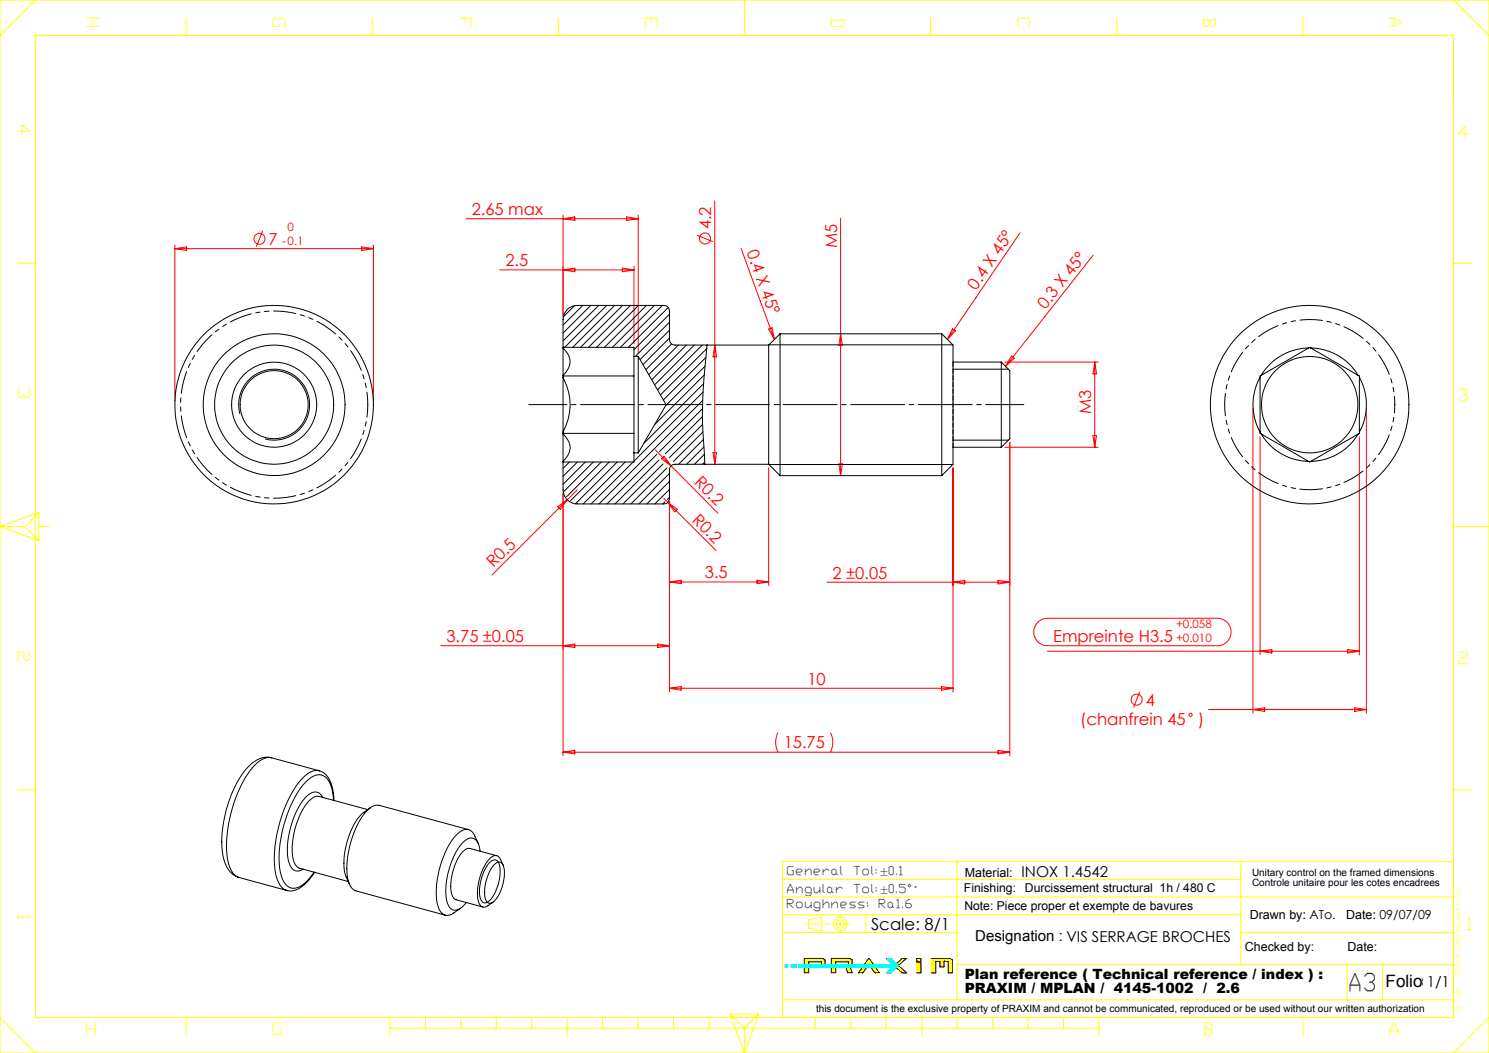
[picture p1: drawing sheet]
<svg xmlns="http://www.w3.org/2000/svg" width="420mm" height="297mm" viewBox="0 0 420 297" stroke-linecap="round" stroke-linejoin="round" font-family="sans-serif">
<g fill="none" stroke="#f00" stroke-width=".28">
<path d="M201.6 56.7v74.2M49.3 69.1v44M49.3 70.1h56M49.3 70.1l3.3-.5v1.1zM74.1 65.2l-1.8 4.4M102 69.6l3.3 .5-3.3 .6zM105.3 69.1v44M131.4 61.7h48.6M140.9 76.1h37.9M158.8 60.7v28.4M158.8 61.7l3.3-.5v1zM158.8 76.1l3.3-.5v1.1z"/>
<path d="M175.5 75.6l3.3 .5-3.3 .6zM176.7 61.2l3.3 .5-3.3 .5zM178.8 75.1v21.9M180 60.7v38.9M196.6 66.4l4.5 1.8M209.1 70.1l9.3 25.6M237.1 61.6v72.6M287.7 65.6l-20.5 30.1M308.3 72l-24.7 31.3M201.6 97.3l.5 3.3h-1zM216.8 92.8l1-.3 .6 3.2zM237.1 94.2l.5 3.2h-1z"/>
<path d="M268.7 92.7l.8 .6-2.3 2.4zM283.4 102.1h26.4M285.3 100.4l.8 .7-2.5 2.2zM308.8 102.1v24M308.8 102.1l.5 3.3h-1zM353.4 115.1v86.1M385.4 115.1v86.1M158.8 139.1v74M162.8 138.1l-24 24.1M184.8 126.9l4.5 4.5M187.3 128.7l2 2.7-2.7-2zM189.3 131.4l13.2 13.3"/>
<path d="M201.1 127.6h1l-.5 3.3zM216.8 131.9v33.2M236.6 130.8h1l-.5 3.4zM268.8 131.9v63.3M283.4 126.1h26.4M284.8 124.7v88.4M308.3 122.8h1l-.5 3.3zM355.4 123.2v61.5M383.4 123.2v61.5M157.3 142.9l2.7-1.9-2 2.6zM187.2 140.5l14.8 14.8M188.3 141.7l2.8 1.9-.8 .8z"/>
<path d="M188.8 141.5v53.7M188.8 164.1l3.3-.4v.9zM188.8 164.1h28M213.5 163.7l3.3 .4-3.3 .5zM233.3 164.2h51.5M268.8 164.2l3.3-.5v1zM281.5 163.7l3.3 .5-3.3 .5zM292.7 175.6l1.1-.8 1.7-.4h47.9a3.9 3.9 0 0 1 3.8 3.9 3.9 3.9 0 0 1-3.8 3.8h-47.9a3.9 3.9 0 0 1-3.6-2.3 3.9 3.9 0 0 1 .8-4.2zM124.3 182.1h64.5M158.8 182.1l3.3-.5v1.1zM185.5 181.6l3.3 .5-3.3 .6zM188.8 194.1h80"/>
<path d="M188.8 194.1l3.3-.5v1.1zM265.5 193.6l3.3 .5-3.3 .6zM295.5 183.7h87.9M321.5 195.1l-1.8 4.5M355.4 183.7l3.3-.5v1zM380.1 183.2l3.3 .5-3.3 .5zM382.1 199.6l3.3 .5-3.3 .6zM158.8 212.2l3.3-.6v1.1zM158.8 212.2h126M219.5 206.6a6.1 6.1 0 0 0 0 5.6M234.2 206.6a6.1 6.1 0 0 1 0 5.6M281.5 211.6l3.3 .6-3.3 .5z"/>
<path d="M340.9 200.1h44.5M353.4 200.1l3.3-.5v1.1z"/>
<circle cx="73.2" cy="67.4" r="1.55"/>
<circle cx="198.9" cy="67.3" r="1.55"/>
<circle cx="320.6" cy="197.3" r="1.55"/>
<circle cx="335.9" cy="201.6" r=".45"/>
</g>
<g fill="none" stroke="#ff0" stroke-width=".28">
<path d="M0 0h420v297h-420zM10 0l-10 10M10 10h400v277h-400zM52.5 5v5M105 5v5M157.5 5v5M210 0v10M262.5 5v5M315 5v5M367.5 5v5M410 0l10 10M5 74.3h5"/>
<path d="M410 74.3h5M0 148.5l11 4M0 148.5h7M7 148.5l4 4M11 144.5v8M11 144.5l-4 4M11 144.5l-11 4M11 148.5h3M410 148.5h10M5 222.8h5M410 222.8h5M220.8 248h129.2"/>
<path d="M220.8 253h189.2M220.8 258h129.2M228.1 259.5l3.7-.7v3.7l-3.7-.7zM244.3 258v5M270 243v39M350 243v29M410 243h-189.2v44M220.8 263h49.2M226.9 270.3v.1M227 270.3l-.1 .2M227.2 270.3l-.3 .3M227.2 270.3l-.3 .4"/>
<path d="M227.2 272.8l-.3 .4M227.3 270.3l-.4 .5M227.4 270.3l-.5 .6M227.4 272.8l-.5 .6M227.5 270.3l-.6 .7M227.6 270.3l-.7 .8M227.6 272.8l-.7 .8M227.7 270.3l-.8 .9M227.9 270.3l-1 1M227.9 270.3l-1 1.1M228 270.3l-1.1 1.2M228.1 271.4l-1.2 1.3"/>
<path d="M228.1 271.5l-1.2 1.3M228.1 271.6l-1.2 1.3M228.1 271.7l-1.2 1.3M228.1 271.8l-1.2 1.3M228.1 271.9l-.1 .2M228.1 272l-1.2 1.3M228.1 272.2l-1.2 1.3M228.1 272.4l-1.2 1.2M228.1 272.5l-1.2 1.3M228.1 272.6l-1.2 1.3M228.1 272.7l-1.2 1.3M228.1 272.8l-1.2 1.3"/>
<path d="M228.1 272.9l-1.2 1.3M228.1 273l-1.2 1.3M228.1 273.1l-1.2 1.3M228.1 273.2l-1.1 1.2M228.1 273.3l-1 1.1M228.1 273.4l-.9 1M228.1 273.5l-.8 .9M228.1 273.7l-.6 .7M228.1 273.8l-.6 .6M228.1 273.8l-.5 .6M228.1 273.9l-.4 .5M228.1 274l-.3 .4"/>
<path d="M228.1 274.1l-.2 .3M228.1 274.2l-.1 .2M228.1 274.3v.1M228.1 270.3l-1.2 1.3M228.2 270.3l-1.3 1.4M228.4 270.3l-1.5 1.5M228.4 270.3l-1.5 1.6M228.5 270.3l-1.6 1.7M228.6 270.3l-1.7 1.8M228.7 272.1h-.1M228.7 270.3l-1.8 1.9M228.7 272.1l-.1 .1"/>
<path d="M228.8 270.3l-1.9 1.9M228.9 272.1l-.3 .2M228.9 270.3l-2 2.1M229 272.1l-.4 .3M229 270.3l-2.1 2.1M229.1 272.1l-.5 .4M229.1 270.3l-2.2 2.3M229.2 272.1l-.6 .5M229.3 270.3l-1 1M229.3 272.1l-.7 .6M229.3 270.3l-.9 1M229.4 272.1l-.8 .7"/>
<path d="M229.4 270.3l-.9 1M229.5 272.1l-.7 .7M229.6 270.3l-1 1M229.6 272.1l-.8 .7M229.6 270.3l-.9 1M229.8 270.3l-1 1M229.8 272.1l-.8 .7M229.8 270.3l-.9 1M229.9 270.3l-.9 1M230 272.1l-.8 .7M230 270.3l-.9 1M230.1 270.3l-.9 1"/>
<path d="M230.2 272.1l-.8 .7M230.2 272.1l-.7 .7M230.3 270.3l-1 1M230.3 270.3l-.9 1M230.4 272.1l-.8 .7M230.4 270.3l-.9 1M230.4 272.1l-.7 .7M230.5 270.3l-.9 1M230.6 272.1l-.8 .7M230.6 270.3l-.9 1M230.6 272.1l-.7 .7M230.7 270.3l-.9 1"/>
<path d="M230.8 272.1l-.8 .7M230.8 270.3l-1 1M230.9 272.1l-.8 .7M230.9 270.3l-.9 1M231 272.1l-.7 .7M231 270.3l-1 1M231.1 272.1l-.8 .7M231.1 270.3l-.9 1M231.2 270.3l-.9 1M231.2 272.1l-.7 .7M231.3 272.1l-.8 .7M231.3 270.3l-1 1"/>
<path d="M231.4 270.3l-.9 1M231.5 272.1l-.8 .7M231.5 270.3l-1 1M231.6 270.3l-.9 1M231.7 270.3l-.9 1M231.7 271.6l.9-.9-.9 .9M231.8 270.3l-1 1M231.9 270.3l-.9 1M232 270.3l-1 1M232.1 270.3l-1 1M232.2 270.4l-1 .9M232.2 270.4l-.9 .9"/>
<path d="M232.3 270.4l-.8 .9M232.3 270.5l-.8 .8M232.4 270.5l-.8 .8M232.4 270.5l-.7 .9M232.5 270.6l-.8 .8M232.7 270.7l-1 1M232.7 270.8l-1 1M232.7 270.9l-1 1M232.7 271l-1.8 1.8M232.7 271.1l-.9 1M232.7 271.2l-1.6 1.6M232.7 271.2l-1.5 1.6"/>
<path d="M232.7 271.4l-1.4 1.4M232.7 271.5l-1.3 1.3M232.7 271.6l-1.2 1.2M232.7 271.7l-1.1 1.1M232.7 271.8l-1 1M232.7 271.9l-.9 .9M232.7 272l-.7 .8M232.7 272.1l-.7 .7M234.5 270.3h.1M234.5 274l1.2-1.2-1.2 1.4M234.6 270.3l-.1 .2M234.7 272.8l-.2 .2"/>
<path d="M234.7 270.3l-.2 .2M234.8 270.3l-.3 .3M234.9 272.8l-.4 .4M234.9 270.3l-.4 .5M235 270.3l-.5 .5M235.1 272.8l-.6 .6M235.1 270.3l-.6 .7M235.2 270.3l-.7 .7M235.3 272.8l-.8 .8M235.3 270.3l-.8 .9M235.4 270.3l-.9 .9M235.5 270.3l-1 1"/>
<path d="M235.5 272.8l-1 1M235.6 270.3l-1.1 1.2M235.7 270.3l-1.2 1.2M235.7 271.4l-1.2 1.2M235.7 271.4l-1.2 1.3M235.7 271.5l-.5 .6M235.7 271.6l-1.2 1.2M235.7 271.6l-1.2 1.3M235.7 271.7l-.3 .4M235.7 271.8l-1.2 1.2M235.7 271.8l-1.2 1.3M235.7 271.9l-.1 .2"/>
<path d="M235.7 272l-1.2 1.3M235.7 272.1l-1.2 1.2M235.7 272.2l-1.2 1.3M235.7 272.3l-1.2 1.2M235.7 272.4l-1.2 1.3M235.7 272.5l-1.2 1.3M235.7 272.6l-1.2 1.4M235.7 273l-1.2 1.2M235.7 273l-1.2 1.3M235.7 273.1l-1.2 1.3M235.7 273.3l-1 1.1M235.7 273.4l-.9 1"/>
<path d="M235.7 273.5l-.8 .9M235.7 273.6l-.7 .8M235.7 273.7l-.6 .7M235.7 273.8l-.5 .6M235.7 273.9l-.4 .5M235.7 274l-.3 .4M235.7 274.1l-.2 .3M235.7 274.2l-.1 .2M235.7 274.2v.2M235.7 274.3v.1M235.8 270.3l-1.3 1.4M235.9 270.3l-1.4 1.4"/>
<path d="M236 270.3l-1.5 1.5M236.1 270.3l-1.6 1.7M236.2 270.3l-1.7 1.7M236.3 270.3l-1.7 1.8M236.3 270.3l-1.8 1.9M236.4 270.3l-1.9 2M236.4 272.1l-.1 .1M236.5 270.3l-1.7 1.8M236.5 272.1l-.2 .2M236.6 270.3l-2.1 2.2M236.6 272.1l-.3 .3M236.7 270.3l-1.7 1.8"/>
<path d="M236.7 270.3l-.9 1M236.7 272.1l-.4 .5M236.8 272.1l-.5 .5M236.9 270.3l-1 1M237 270.3l-1 1M237 272.1l-.7 .7M237.1 270.3l-1 1M237.2 270.3l-.9 1M237.2 272.1l-.8 .7M237.2 272.1l-.7 .7M237.4 270.3l-1 1M237.4 272.1l-.8 .7"/>
<path d="M237.5 270.3l-1 1M237.5 272.1l-.8 .7M237.5 270.3l-.9 1M237.6 272.1l-.7 .7M237.7 270.3l-1 1M237.7 272.1l-.8 .7M237.7 270.3l-.9 1M237.9 270.3l-1 1M237.9 272.1l-.8 .7M237.9 270.3l-.9 1M238 270.3l-.9 1M238.1 272.1l-.8 .7"/>
<path d="M238.2 270.3l-1 1M238.2 270.3l-.9 1M238.2 272.1l-.7 .7M238.3 272.1l-.7 .7M238.4 270.3l-1 1M238.4 270.3l-.9 1M238.4 272.1l-.7 .7M238.5 270.3l-.9 1M238.5 272.1l-.7 .7M238.7 270.3l-1 1M238.7 272.1l-.8 .7M238.7 272.8l-.1 .1"/>
<path d="M238.7 270.3l-.9 1M238.7 272.1l-.7 .7M238.8 270.3l-.9 1M238.9 272.1l-.8 .7M238.9 272.8l-.2 .2M238.9 273.8l.9-.9-.9 1M238.9 270.3l-1 1M238.9 272.1l-.7 .7M239 270.3l-.9 1M239 271.3l.9-.9-.8 .9M239.1 272.1l-.8 .7M239.1 270.3l-.9 1"/>
<path d="M239.1 272.1l-.7 .7M239.2 274.4l.9-.9-.8 .9M239.2 270.3l-.9 1M239.3 270.3l-.9 1M239.3 271.3l.8-.8-.8 .9M239.3 271.5l.9-.9-.9 .9M239.3 271.7l1-1-1 1.1M239.4 270.3l-1 1M239.5 274.4l.6-.7-.6 .7M239.5 270.3l-.9 1M239.6 270.3l-.9 1M239.7 270.3l-.9 1"/>
<path d="M239.7 274.4l.5-.5-.4 .5M239.8 270.4l-.9 .9M239.8 272.8l-.9 .9M239.9 273l-.9 .9M239.9 273.1l-.9 .9M239.9 273.2l-.9 .9M240 273.2l-1 .9M240 273.3l-.9 .9M240 270.5l-.8 .8M240 273.4l-.9 .9M240 270.5l-.7 .8M240 273.4l-.9 1"/>
<path d="M240 274.4l.3-.3-.2 .3M240.1 273.6l-.8 .8M240.1 273.6l-.7 .8M240.2 273.8l-.6 .6M240.2 273.9l-.5 .5M240.2 270.6l-.9 1M240.2 274l-.3 .4M240.2 274.1l-.2 .3M240.3 274.2l-.1 .2M240.3 274.3l-.1 .1M240.3 274.4h.1M240.3 270.9l-1 1"/>
<path d="M240.3 270.9l-1.8 1.9 1.8-1.7M240.3 271.1l-.9 1M240.3 271.2l-1.7 1.7 1.7-1.6M240.3 271.4l-.7 .7M240.3 271.4l-1.6 1.7M240.3 271.5l-1.6 1.7 .4-.4M240.3 271.6l-.4 .5M240.3 271.6l-1.6 1.7M240.3 271.7l-1.6 1.6M240.3 271.8l-.2 .3M240.3 271.8l-1.5 1.6 .5-.6M240.3 271.9l-1.5 1.6"/>
<path d="M240.3 272.1l-1.5 1.5M240.3 272.1l-1.4 1.6M240.3 272.3l-.3 .3M240.3 272.3l-.1 .1M243.2 272.9l2.2-2.2-2.3 2.3M243.3 272.8l-.2 .3M243.5 274.2l-.2 .2 .2-.1M243.7 273.9l-.4 .5 .4-.4M243.7 273.9l-.5 .5M243.8 273.8l-.6 .6M243.8 273.7l-.6 .7M243.9 273.6l-.7 .8"/>
<path d="M244 272.8l-1.6 1.6 3.3-3.3-3.2 3.3M244 273.6l-.8 .8M244.1 273.4l-1 1M244.2 273.2l-1.1 1.2 1.1-1.2M244.4 272.8l-1.5 1.6M244.4 272.9l-1.4 1.5 1.3-1.2M244.5 272.7l-1.6 1.7 1.6-1.5M244.6 270.9l.5-.5-.6 .6M244.7 272.5l-1.8 1.9M244.9 272.3l-2.1 2.1M245 270.4h.1M245 270.4h-.1"/>
<path d="M245 270.4l-.1 .1M245 270.4l-.2 .2M245.1 270.4l-.3 .3M245.1 270.4l-.4 .4M245.1 272l-2.4 2.4 2.3-2.3M245.1 272.1l.8-.8-.7 .9M245.2 270.4l-.9 .9 .9-.9-.7 .7M245.2 270.4l-.8 .8M245.2 270.4l-.9 1M245.3 270.4l-1.2 1.2M245.3 270.4l-1.1 1M245.3 270.4l-1.1 1.2"/>
<path d="M245.3 272.2l.7-.7-.7 .8M245.3 270.5l-1.3 1.2M245.3 270.5l-1.5 1.5M245.3 270.5l-1.3 1.3M245.3 270.5l-1.6 1.7M245.3 270.5l-1.5 1.6M245.3 270.5l-1.7 1.8M245.3 270.6l-1.6 1.7M245.4 270.6l-1.8 1.8M245.4 270.6l-2.1 2.2M245.4 270.6l-2.1 2.1M245.4 270.6l-2 2"/>
<path d="M245.4 270.6l-2.3 2.4M245.5 270.7l-2.7 2.7M245.5 270.8l-2.6 2.5M245.5 270.8l-2.6 2.6M245.5 270.8l-2.9 2.9M245.5 270.8l-3 3.1M245.5 270.8l-3.1 3.2M245.6 270.9l-3.5 3.5M245.6 271l-3.4 3.4M245.6 271l-3.2 3.4M245.7 272.8h.1M245.7 272.9l.8-.7-.7 .8"/>
<path d="M245.8 271.2l-3.2 3.2M245.8 271.2l-3.2 3.2 1.6-1.6M245.8 271.2l-.7 .8M245.8 273l.8-.7-.7 .9M245.9 271.3l-.8 .7M245.9 271.3l-.8 .8M246 271.4l-.8 .8M246 272.1l.2-.3-.7 .8M246.1 271.6l-.8 .6 .7-.7-.8 .7M246.1 271.6l-.5 .5M246.1 271.6l-.7 .8 .7-.7M246.1 271.6l-.7 .7"/>
<path d="M246.1 271.7l-.7 .7M246.2 271.7l-.8 .8M246.2 271.7l-.8 .7M246.2 271.7l-.7 .8M246.2 271.8l-.7 .7M246.2 273.5l.7-.7-.7 .8M246.2 273.6l.8-.7-.7 .8M246.3 272l-.8 .6 .7-.8-.7 .7M246.3 272l-.8 .6M246.3 272l-.7 .7M246.3 273.7l.8-.6-.7 .8M246.3 272l-.6 .8"/>
<path d="M246.4 272.1l-.7 .7M246.5 272.1l-.8 .8M246.5 272.2l-.7 .7 .1-.1M246.6 272.3l-.7 .7M246.7 272.4l-.8 .8M246.7 272.4l-.7 .8M246.7 272.5l-.7 .8M246.7 272.5l-.6 .9 .7-.7M246.7 274.2l.7-.7-.7 .8M246.8 272.7l-.7 .7M246.8 272.7l-.6 .8M246.9 272.8l-.7 .7"/>
<path d="M247.1 273l-.8 .8M247.2 273.1l-.8 .8M247.2 273.2l-.8 .7M247.2 273.2l-.7 .7M247.2 274.4l.4-.5-.3 .5M247.2 273.2l-.7 .8M247.2 273.2l-.7 .8 .8-.7M247.3 273.3l-.7 .8 .7-.7M247.3 273.4l-.7 .7M247.3 273.4l-.6 .8M247.5 273.6l-.7 .8 .6-.9-.7 .7M247.5 273.6l-.7 .8"/>
<path d="M247.5 273.7l-.6 .7 .6-.7M247.6 273.8l-.7 .6 .7-.6-.5 .6M247.8 274l-.4 .4M247.8 274.4l.1-.2-.1 .2M247.9 274.1l-.4 .3M247.9 274.1l-.3 .3M247.9 274.2l-.2 .2M247.9 274.2l-.1 .2M248 274.4h.1M248 274.4h-.1M253 271.7l-.2 .1M253.2 273.2l.5-.6-.5 .6"/>
<path d="M253.2 273.3l.6-.6-.5 .6M253.4 272.3l-.6 .6M253.5 272.4l-.6 .6M253.5 271.2l-.6 .6M253.6 272.5l-.6 .6M253.6 272.5l-.6 .6 .6-.5M253.7 272.6l-.6 .6M253.9 272.7l-.6 .7M254 272.8l-.6 .6M254 272.8l-.6 .7M254.1 272.9l-.6 .6M254.1 270.6l-1.2 1.3"/>
<path d="M254.1 273l-.5 .6M254.2 273l-.6 .6M254.2 273.1l-.6 .6 .7-.6M254.3 273.2l-.5 .5M254.4 273.2l-.6 .6M254.4 273.2l-.5 .6M254.5 270.4l-1.6 1.5M254.5 273.3l-.6 .6M254.5 270.4l-1.5 1.6M254.5 273.3l-.5 .6M254.6 273.4l-.6 .6M254.7 270.4l-1.7 1.6"/>
<path d="M254.7 273.4l-.6 .7M254.7 270.4l-1.6 1.6 1.7-1.6M254.7 273.5l-.6 .6M254.8 273.5l-.6 .7M254.8 273.6l-.6 .6M254.9 270.4l-1.7 1.7 1.8-1.7M254.9 273.6l-.6 .7M255 273.7l-.6 .6M255 273.8l-.6 .5M255 270.4l-1.7 1.8M255 273.8l-.5 .6M255.1 273.8l-.5 .6"/>
<path d="M255.2 270.4l-1.9 1.8M255.2 273.9l-.6 .5M255.2 270.4l-1.8 1.9M255.2 273.9l-.4 .5M255.3 274l-.5 .4M255.3 270.4l-1.9 1.9M255.3 274l-.4 .4M255.4 270.4l-1.6 1.6M255.4 274.1l-.3 .3M255.4 270.4l-1 1.1M255.5 274.2l-.2 .2M255.5 270.4l-.5 .6"/>
<path d="M255.6 270.4l-.1 .1M255.6 274.3l-.1 .1M255.6 274.3v.1M255.7 274.4h-.1M255.7 274.4h.1M258.6 271.5v.1M258.7 270.4l-.1 .1M258.8 271.5l-.2 .2M258.8 270.4l-.2 .2M258.8 271.5l-.2 .3M258.9 270.4l-.3 .2M258.9 271.5l-.3 .3"/>
<path d="M259 270.4l-.4 .4M259 271.5l-.4 .5M259.1 270.4l-.5 .5M259.1 271.5l-.5 .6M259.2 270.4l-.6 .6M259.3 271.5l-.7 .7M259.3 270.4l-.7 .7M259.3 271.5l-.7 .8M259.4 270.4l-.8 .7M259.4 271.5l-.8 .8M259.5 270.4l-.8 .7M259.5 271.5l-.9 1"/>
<path d="M259.6 270.4l-.8 .7M259.6 271.5l-1 1.1M259.7 270.4l-.8 .7M259.8 270.4l-.8 .7M259.8 270.5l-.7 .6M259.8 270.6l-.6 .5M259.8 270.7l-.5 .4M259.8 270.8l-.4 .3M259.8 270.9l-.3 .2M259.8 271l-.2 .1M259.8 271.1h-.1M259.8 271.5l-1.2 1.2"/>
<path d="M259.8 271.6l-1.2 1.2M259.8 271.7l-1.2 1.2M259.8 271.8l-1.2 1.2M259.8 271.9l-1.2 1.1M259.8 272l-1.2 1.2M259.8 272.1l-1.2 1.2M259.8 272.2l-1.2 1.2M259.8 272.3l-1.2 1.2M259.8 272.4l-1.2 1.1M259.8 272.4l-1.2 1.3M259.8 272.6l-1.2 1.2M259.8 272.7l-1.2 1.2"/>
<path d="M259.8 272.8l-1.2 1.2M259.8 272.9l-1.2 1.1M259.8 272.9l-1.2 1.3M259.8 273.1l-1.2 1.1M259.8 273.2l-1.2 1.1M259.8 273.2l-1.2 1.2M259.8 273.3l-1.1 1.1M259.8 273.4l-1 1M259.8 273.6l-.8 .8M259.8 273.7l-.7 .7M259.8 273.8l-.6 .6M259.8 273.9l-.5 .5"/>
<path d="M259.8 274l-.4 .4M259.8 274.1l-.3 .3M259.8 274.2l-.2 .2M259.8 274.3l-.1 .1M259.8 274.4h.1M262.8 270.4l-.1 .1M262.9 270.4l-.2 .2M263 270.4l-.3 .2M263.1 270.4l-.4 .4M263.2 270.4l-.5 .5M263.3 270.4l-.6 .6M263.4 270.4l-.7 .7"/>
<path d="M263.5 270.4l-.8 .7M263.6 270.4l-.9 .9M263.7 270.4l-1 1M263.8 270.4l-1.1 1.1M263.9 270.4l-1.2 1.2M263.9 271.2l-1.2 1.3M263.9 271.3l-1.2 1.3M263.9 271.4l-1.2 1.3M263.9 271.5l-1.2 1.3M263.9 271.6l-1.2 1.3M263.9 271.7l-1.2 1.3M263.9 271.8l-1.2 1.2"/>
<path d="M263.9 271.9l-1.2 1.3M263.9 272l-1.2 1.3M263.9 272.1l-1.2 1.2M263.9 272.2l-1.2 1.3M263.9 272.3l-1.2 1.2M263.9 272.4l-1.2 1.3M263.9 272.5l-1.2 1.3M263.9 272.6l-1.2 1.2M263.9 272.7l-1.2 1.3M263.9 272.8l-1.2 1.2M263.9 272.9l-1.2 1.3M263.9 273l-1.2 1.2"/>
<path d="M263.9 273.1l-1.2 1.2M263.9 273.2l-1.2 1.2M263.9 273.3l-1 1.1M263.9 273.4l-1 1M263.9 273.4l-.9 1M263.9 273.6l-.8 .8M263.9 273.6l-.7 .8M263.9 273.8l-.6 .6M263.9 273.9l-.5 .5M263.9 273.9l-.4 .5M263.9 274.1l-.3 .3M263.9 274.1l-.2 .3"/>
<path d="M263.9 274.3l-.1 .1M263.9 274.4h.1M264.1 270.4l-1.4 1.4M264.2 270.4l-1.5 1.4M264.3 270.4l-1.6 1.6M264.4 270.4l-1.7 1.7M264.5 270.4l-1.8 1.8M264.6 270.4l-1.9 1.9M264.7 270.4l-2 1.9M264.8 270.4l-2.1 2M264.9 270.4l-.8 .8M264.9 270.4l-.7 .8"/>
<path d="M265.1 270.4l-.9 .8M265.1 270.4l-.7 .8M265.3 270.4l-.9 .8M265.4 270.4l-.8 .8M265.4 270.4l-.7 .8M265.6 270.4l-.9 .8M265.6 270.4l-.7 .8M265.7 270.4l-.8 .8M265.9 270.4l-.9 .8M266 270.4l-.9 .9M266.1 270.4l-1 1M266.2 270.4l-1.1 1.1"/>
<path d="M266.3 272.7h.1M266.3 270.4l-1.2 1.2M266.3 271.1l-1.2 1.2M266.3 271.2l-1.2 1.2M266.3 271.3l-1.2 1.2M266.3 271.4l-1.2 1.2M266.3 271.5l-1.2 1.2 1.2-1.1M266.3 271.6l-1.1 1.1M266.3 271.7l-1 1M266.3 271.8l-.9 .9M266.3 271.9l-.8 .8M266.3 272.1l-.7 .6"/>
<path d="M266.3 272.1l-.6 .6M266.3 272.2l-.5 .5M266.3 272.3l-.4 .4M266.3 272.4l-.3 .3M266.3 272.6l-.2 .1M266.3 272.6l-.1 .1M266.5 270.4l-1.4 1.4M266.6 270.4l-1.5 1.4M266.6 270.4l-1.5 1.5M266.8 270.4l-1.7 1.7M266.9 270.4l-1.8 1.8M267 270.4l-1.9 1.9"/>
<path d="M267.1 270.4l-.8 .7M267.2 270.4l-.8 .7M267.3 270.4l-.8 .7M267.4 270.4l-.8 .7M267.5 270.4l-.8 .7M267.5 271.5l.9-1-.9 1M267.5 271.8l1.1-1.1-1.1 1.2M267.5 270.4l-.7 .7M267.7 270.4l-.8 .7M267.8 270.4l-.8 .7M267.9 270.4l-.8 .7M268 270.4l-.8 .7"/>
<path d="M268 270.4l-.7 .7M268.1 270.4l-.7 .7M268.2 270.4l-.7 .8M268.3 270.5l-.8 .7M268.3 270.5l-.8 .9M268.5 270.6l-1 1.1M268.5 270.7l-1 1M268.6 270.8l-1.1 1.2M268.6 270.9l-1.1 1.2M268.6 271l-1.1 1.2M268.6 271.1l-1.1 1.2M268.6 271.2l-1.1 1.2"/>
<path d="M268.6 271.3l-1.1 1.2M268.6 271.4l-1.1 1.2M268.6 271.5l-1.1 1.2M268.6 271.6l-1.1 1.2M268.6 271.7l-1.1 1.2M268.6 271.8l-1.1 1.2M268.6 271.9l-1.1 1.2M268.6 272l-1.1 1.2M268.6 272.1l-1.1 1.2M268.6 272.2l-1.1 1.2M268.6 272.3l-1.1 1.2M268.6 272.4l-1.1 1.2"/>
<path d="M268.6 272.6l-1.1 1.1M268.6 272.6l-1.1 1.3M268.6 272.8l-1.1 1.1M268.6 272.8l-1.1 1.2M268.6 272.9l-1.1 1.2M268.6 273l-1.1 1.2M268.6 273.1l-1.1 1.3M268.6 273.3l-1.1 1.1M268.6 273.3l-1 1.1M268.6 273.5l-.9 .9M268.6 273.6l-.7 .8M268.6 273.7l-.7 .7"/>
<path d="M268.6 273.8l-.6 .6M268.6 273.8l-.5 .6M268.6 273.9l-.5 .5M268.6 274l-.4 .4M268.6 274l-.3 .4M268.6 274.1l-.2 .3M268.6 274.2l-.2 .2M268.6 274.2l-.1 .2M268.6 274.3v.1M270 272h140M350 263h60M380 272v10"/>
<path d="M390 272v10M0 287l10 10M52.5 287v5M110 290h200M110 287v5M120 287v3M130 287v3M140 287v3M150 287v3M160 287v5M170 287v3M180 287v3"/>
<path d="M190 287v3M200 287v3M206 286h8M206 286l4 4M206 286l4 11M210 290v7M214 286l-4 11M214 286l-4 4M220.8 282h189.2M230 287v3M240 287v3M250 287v3"/>
<path d="M260 287v5M270 287v3M280 287v3M290 287v3M300 287v3M310 287v5M367.5 287v5M420 287l-10 10"/>
<circle cx="237" cy="260.6" r="1.18"/>
<circle cx="237" cy="260.6" r="1.88"/>
</g>
<g fill="none" stroke="#000" stroke-width=".28">
<path d="M158.8 98.1a4.7 4.7 0 0 1 1.4 6l-1.4 1.8M158.8 98.1v7.8M158.8 98h20v2.5M162.1 86.2l-3.2 3.2M164.4 86.1l-5.6 5.6M166.6 86.1l-7.8 7.8M168.9 86.1l-10.1 10.1M171.1 86.1l-11.8 11.9M173.4 86.1l-11.9 11.9M175.6 86.1l-11.8 11.9M177.8 86.1l-11.8 11.9M180.1 86.1l-11.8 11.9"/>
<path d="M182.4 86.1l-11.9 11.9M184.6 86.1l-11.8 11.9M186.8 86.1l-11.8 11.9M188.5 86.7l-11.3 11.3M188.8 88.6l-10 10M188.8 90.9l-9.6 9.6M188.8 93.1l-8.2 8.3M188.8 95.4l-7.4 7.4M189.4 97l-7.2 7.3M191.3 97.3l-8.3 8.4M193.6 97.3l-9.8 9.8M195.8 97.3l-11.2 11.2"/>
<path d="M198.1 97.3l-12.6 12.7M199.4 97.3l-.1 1.7a140.7 140.7 0 0 0-.5 31v.9M199.4 98.2l-13.1 13.2M216.8 97.3v33.6M216.8 97.3h-26.4a1.57 1.57 0 0 1-1.6-1.6v-8a1.63 1.63 0 0 0-1.6-1.6h-24.4a4 4 0 0 0-4 4v8M216.9 97.3h51.8M220 94.2v40M220 94.2h45.6M220 94.2l-3.2 3.1M265.6 94.2v40M265.6 94.2l3.2 3.1v33.6l-3.2 3.3M369.1 98.1a16.1 16.1 0 0 0-13.4 7.8"/>
<path d="M369.1 98.1l-13.4 7.8M369.1 98.1l.3-.1 .3 .1M369.7 98.1a15.9 15.9 0 0 1 13.4 7.8M369.7 98.1l13.4 7.8M67.7 116.7a10 10 0 0 1 8.7-12.5 10 10 0 0 1 10.9 10.8 10 10 0 0 1-12.5 8.8M158.8 106.4a15.9 15.9 0 0 1 0 15.5M158.8 106.4v15.5M158.8 105.9v.5M158.8 106h20M178.8 100.5v27.2M178.8 100.5h1.2M180 100.5v27.2"/>
<path d="M180 100.5l7.9 13.7-7.9 13.5M198.2 117.5l-10.5 10.5M198.2 115.2l-12.2 12.2M198.2 119.7l-9.4 9.4M198.2 112.9l-29.2 29.2M198.3 110.6l-19.5 19.5M198.5 108.2l-16.9 16.9M198.7 105.7l-14.1 14.1M198.9 103.3l-11.2 11.2M199.1 100.8l-12 12M268.8 104.1h15.6M268.8 102.1h13.6"/>
<path d="M282.4 102.1l2.4 2.4v19.3l-2.4 2.3M282.4 102.1v24M355.4 106.4v15.5M355.4 106.4a15.9 15.9 0 0 0 0 15.5M355.7 105.9l-.3 .1v.4M383.1 105.9l.3 .1v.4M383.4 106.4v15.5M383.4 106.4a16.2 16.2 0 0 1 0 15.5M158.8 122.4a4.7 4.7 0 0 1 0 7.7M158.8 130.1v8a4 4 0 0 0 4 4h24.4a1.63 1.63 0 0 0 1.6-1.6v-8a1.57 1.57 0 0 1 1.6-1.6h26.4M158.8 122.4v7.7M158.8 122.2h20"/>
<path d="M158.8 121.9v.5M160.6 130.3l-1.8 1.8M162.9 130.3l-4.1 4M165.1 130.3l-6.3 6.3M167.4 130.3l-8.5 8.5M169.6 130.3l-9.8 9.8M171.8 130.3l-10.9 10.9M174.1 130.3l-11.8 11.8M176.4 130.3l-11.9 11.8M178.6 130.3l-11.8 11.8M178.8 127.7v2.6h-20M178.8 127.7h1.2"/>
<path d="M178.9 127.7l-.1 .1M185.3 128.1l-14.1 14M185.9 129.7l-12.4 12.4M187 130.9l-11.3 11.2M188.1 132l-10.1 10.1M188.8 133.5l-8.6 8.6M188.8 135.8l-6.3 6.3M188.8 138l-4.1 4.1M198.3 121.8l-8.4 8.4M198.4 123.9l-7 7M198.5 126.1l-4.8 4.8M198.6 128.2l-2.7 2.7"/>
<path d="M198.8 130.3l-.6 .6M216.8 130.9l3.2 3.3M216.9 131h51.8M220 134.2h45.6M268.8 124.1h15.6M268.8 126.1h13.6M355.4 121.9v.3l.3 .2M355.7 122.4a16.1 16.1 0 0 0 13.4 7.7M355.7 122.4l13.4 7.7M369.1 130.1l.3 .2 .3-.2M383.1 122.4a15.9 15.9 0 0 1-13.4 7.7M383.1 122.4l-13.4 7.7"/>
<path d="M383.4 121.9v.3l-.3 .2M187.5 141.6l-.5 .5M188.8 140.3l-.6 .6M76.6 213.7a5.8 5.8 0 0 0-5.4 2.9 37.4 37.4 0 0 0-7.1 25.4 6.2 6.2 0 0 0 3.4 5.5M76.6 213.7l13.5 3.7M76.7 213.7a6.9 6.9 0 0 0-7.1 3.1 34 34 0 0 0-6.7 24.5 7.2 7.2 0 0 0 4.6 6.2M90.1 217.4a5.8 5.8 0 0 1 3.7 5l.4 3.4M90.1 217.4a4.7 4.7 0 0 0-4.7 2 34.6 34.6 0 0 0-7.7 18.5 19.1 19.1 0 0 0 1.3 11.8l1 1 .9 .5M91 224.9a2.41 2.41 0 0 0-4.2-.6 23.2 23.2 0 0 0-5.7 16.2 5.9 5.9 0 0 0 2 5l1.4 .1 1-.5M94.1 225.7a9.2 9.2 0 0 0-2.4-6.6 3.7 3.7 0 0 0-4.8 .9 29.9 29.9 0 0 0-7.5 15.3 22.3 22.3 0 0 0 .5 13.2 3.3 3.3 0 0 0 5.5 1l1.5-1.3 1.7-2.2M103.7 228.3l-13.6-3.7a3.7 3.7 0 0 0-3.6 2 21.9 21.9 0 0 0-3.7 16 2.83 2.83 0 0 0 1.8 2.3l13.6 3.7M104.5 227.8l-1.9 1.3a19.2 19.2 0 0 0-5.5 12.2 12.1 12.1 0 0 0 .5 6.1l1 2.1"/>
<path d="M132.2 234l-25.2-6.8a4.1 4.1 0 0 0-4.1 2.1 26 26 0 0 0-4.7 19 3.8 3.8 0 0 0 2.2 3l25.2 6.8M134.9 237.9l-1-2.1a2.53 2.53 0 0 0-4.3-1.1 20.4 20.4 0 0 0-5.9 11.6 17.5 17.5 0 0 0 .2 10.2 2.52 2.52 0 0 0 4.1 1l1.9-1.4M67.5 247.5l13.5 3.7M88.7 246a9.7 9.7 0 0 1-6.6 5.3l-1.1-.1M135.4 240.1a3.7 3.7 0 0 0-2.2-3.7 4.5 4.5 0 0 0-3.7 2.5 21.7 21.7 0 0 0-3.4 15.5 2.34 2.34 0 0 0 3 2.2l1.1-.7 1.3-1.3M137.9 243.4a1.55 1.55 0 0 1 2.5-.4 9.5 9.5 0 0 1-.3 7.7 5.8 5.8 0 0 1-3.3 4 2.05 2.05 0 0 1-1.5-2.3 13.8 13.8 0 0 1 2.6-9zM139.5 243.8a1.44 1.44 0 0 1 1.7-.6 1.44 1.44 0 0 1 .9 1.6 11.4 11.4 0 0 1-3.2 9.8 1.42 1.42 0 0 1-2.1-1.5 12.6 12.6 0 0 1 2.7-9.3zM140.1 241.4l-7.5-2.1a2.91 2.91 0 0 0-2.8 1.9 15.4 15.4 0 0 0-2.3 11.3l.6 .9 .6 .4 7.5 2M141.9 244l-.7-1.6a1.6 1.6 0 0 0-1.4-1.1 1.6 1.6 0 0 0-1.5 .8 14.8 14.8 0 0 0-3.3 12.5 1.56 1.56 0 0 0 2.7 .8l1.4-1"/>
<circle cx="77.3" cy="114.1" r="16.8"/>
<circle cx="77.3" cy="114.2" r="20"/>
<circle cx="77.3" cy="114.1" r="9.6"/>
<circle cx="77.3" cy="114.1" r="28"/>
<circle cx="77.3" cy="114.1" r="12"/>
<circle cx="369.4" cy="114.1" r="28"/>
<circle cx="369.4" cy="114.1" r="13.6"/>
</g>
<path d="M149.2 114.1h139.6" fill="none" stroke="#000" stroke-width=".28" stroke-dasharray="15.2 1.3 1.3 1.3" stroke-dashoffset="4.5"/>
<path d="M239.6 260.6h-12.5" fill="none" stroke="#ff0" stroke-width=".28" stroke-dasharray="6.3 1.3 1.3 1.3" stroke-dashoffset="2"/>
<path d="M237 262.9v-4.5" fill="none" stroke="#ff0" stroke-width=".28" stroke-dasharray="6.3 1.3 1.3 1.3" stroke-dashoffset="6"/>
<path d="M221.5 272.1h.6v.7h-.6zM223.2 272.1h1.3v.7h-1.3zM228.6 272.1v.7M231.7 272.1v-.8h-3.6v3.1h-1.2v-4.1h5.2l.6 .5v1.4l-.5 .6M236.3 272.1v.7M239.3 272.1v-.8h-3.6v3.1h-1.2v-4.1h5.2l.6 .4v1.7l-.5 .4 .5 1.6h-1.2l-.5-1.6M245 270.4h.2l2.8 4h-1.2l-1.7-2.4-1.7 2.4h-1.3zM252.8 271.8l1.7-1.4h1.1l-4.3 4h-1.2l1.6-1.6h-26.4v-.7h26.5l-1.7-1.7h1.1l4.5 4h-1.2l-1.7-1.5M258.6 271.5h1.2v2.9h-1.2M258.6 270.4h1.2v.7h-1.2zM262.7 270.4h5.4l.5 .4v3.6h-1.1v-3.3h-1.2v1.6h-1.2v-1.5h-1.2v3.2h-1.2" fill="none" stroke="#191924" stroke-width=".28"/>
<g fill="none" stroke="#0ff" stroke-width=".28">
<path d="M222.1 272.1l-.6 .5 .2 .2 .4-.4M222.1 272.3l-.3-.2-.3 .3 .4 .4 .2-.2M222.1 272.6l-.5-.5-.1 .1 .6 .6M222.1 272.2l-.6 .6M223.2 272.1l.8 .7 .5-.5M223.2 272.3l.3-.2 .8 .7 .2-.3M223.2 272.6l.5-.5 .8 .6M224.5 272.4l-.3-.3-.8 .7-.2-.2M224.5 272.2l-.1-.1-.8 .7-.4-.4M224.5 272.1l-.7 .7-.6-.6M224.5 272.7l-.6-.6-.7 .7M225.3 272.8l.8-.7 .7 .7 .7-.7 .8 .7 .7-.7 .8 .7"/>
<path d="M225.3 272.6l.2 .2 .8-.7 .7 .7 .8-.7 .7 .7 .7-.7 .8 .7M225.3 272.3l.4 .5 .8-.7 .7 .7 .8-.7 .7 .7 .7-.7 .8 .7M225.3 272.1l.7 .7 .7-.7 .7 .7 .8-.7 .7 .7 .8-.7 .7 .7M225.3 272.2l.1-.1 .8 .7 .7-.7 .7 .7 .8-.7 .7 .7 .8-.7 .7 .7M225.3 272.4l.3-.3 .8 .7 .7-.7 .8 .7 .7-.7 .7 .7 .8-.7 .8 .7M225.3 272.6l.5-.5 .8 .7 .7-.7 .8 .7 .7-.7 .8 .7M229.6 272.8l.7-.7 .8 .7M229.8 272.8l.7-.7 .8 .7M230 272.8l.8-.7 .7 .7M230.2 272.8l.8-.7 .7 .7M230.4 272.8l.8-.7 .7 .7M230.6 272.8l.8-.7 .7 .7"/>
<path d="M230.8 272.8l.8-.7 .7 .7M231 272.8l.8-.7 .8 .7M231.2 272.8l.8-.7 .8 .7M231.5 272.8l.7-.7 .8 .7M231.7 272.8l.7-.7 .8 .7M231.9 272.8l.8-.7 .7 .7M232.1 272.8l.8-.7 .7 .7M232.3 272.8l.8-.7 .7 .7M232.5 272.8l.8-.7 .7 .7M232.7 272.8l.8-.7 .7 .7M246 272.1l-.7 .7-.8-.7-.7 .7-.8-.7-.7 .7-.8-.7-.7 .7-.7-.7-.8 .7-.7-.7-.8 .7-.7-.7-.7 .7-.8-.7-.7 .7-.8-.7-.7 .7M246 272.1l.8 .7 .7-.7"/>
<path d="M246.2 272.1l-.7 .7-.8-.7-.7 .7-.8-.7-.7 .7-.7-.7-.8 .7-.7-.7-.8 .7-.7-.7-.7 .7-.8-.7-.7 .7-.8-.7-.7 .7-.7-.7-.8 .7M246.2 272.1l.8 .7 .7-.7M246.4 272.1l-.7 .7-.8-.7-.7 .7-.7-.7-.8 .7-.7-.7-.8 .7-.7-.7-.8 .7-.7-.7-.7 .7-.8-.7-.7 .7-.8-.7-.7 .7-.7-.7-.8 .7M246.5 272.1l.7 .7 .7-.7M246.6 272.1l-.7 .7-.8-.7-.7 .7-.7-.7-.8 .7-.7-.7-.8 .7-.7-.7-.7 .7-.8-.7-.7 .7-.8-.7-.7 .7-.7-.7-.8 .7-.7-.7-.8 .7M246.7 272.1l.7 .7 .7-.7M246.8 272.1l-.7 .7-.7-.7-.8 .7-.7-.7-.8 .7-.7-.7-.7 .7-.8-.7-.7 .7-.8-.7-.7 .7-.8-.7-.7 .7-.7-.7-.8 .7-.7-.7-.8 .7M246.9 272.1l.7 .7 .7-.7M247.1 272.1l-.8 .7-.7-.7-.8 .7-.7-.7-.8 .7-.7-.7-.7 .7-.8-.7-.7 .7-.8-.7-.7 .7-.7-.7-.8 .7-.7-.7-.8 .7-.7-.7-.7 .7-.8-.7-.8 .7M247.1 272.1l.7 .7 .7-.7M247.3 272.1l-.7 .7-.8-.7-.8 .7-.7-.7-.7 .7-.8-.7-.7 .7-.8-.7-.7 .7-.7-.7-.8 .7-.7-.7-.8 .7-.7-.7-.8 .7-.7-.7-.7 .7-.8-.7-.7 .7M247.3 272.1l.7 .7 .7-.7"/>
<path d="M247.5 272.1l.7 .7 .8-.7M247.7 272.1l.8 .7 .7-.7M247.9 272.1l.8 .7 .7-.7M248.1 272.1l.8 .7 .7-.7M248.4 272.1l.7 .7 .7-.7M248.6 272.1l.7 .7 .7-.7M249.4 272.1l.8 .7 .7-.7 1.4 1.3M249.6 272.1l.8 .7 .7-.7 1.3 1.2M249.8 272.1l.8 .7 .7-.7 1.2 1.1M250 272.1l.8 .7 .7-.7 1.1 1M250.2 270.4h.1M250.3 270.4l2.5 2.5"/>
<path d="M250.4 270.4l-.1 .1M250.5 270.4l2.4 2.4M250.6 270.4l-.2 .2M250.7 270.4l2.3 2.3M250.8 273.7l.6 .6M250.9 270.4l-.4 .4M250.9 273.6l.6 .6M250.9 270.4l2.2 2.2M251 273.5l.6 .6M251.1 270.4l-.5 .5M251.1 273.4l.6 .6M251.1 270.4l2.1 2.1"/>
<path d="M251.2 273.3l.6 .6M251.2 270.4l-.5 .6M251.4 273.2l.6 .6M251.4 270.5l-.6 .6M251.5 273l.6 .6M251.5 270.6l-.6 .6M251.6 272.9l.6 .6M251.6 270.7l-.6 .6M251.7 270.8l-.6 .6M251.7 272.1l1 .9M251.8 270.9l-.6 .6M251.9 271l-.6 .6"/>
<path d="M252.1 271.1l-.7 .6M252.1 271.2l1.2 1.2M252.2 271.2l-.7 .6M252.3 271.3l-.7 .7M252.4 271.4l-1.4 1.4-.7-.7-.8 .7-.7-.7M252.5 271.5l-1.3 1.3-.7-.7-.8 .7-.7-.7M252.6 271.6l-1.2 1.2-.7-.7-.8 .7-.7-.7M252.7 271.7l-1.1 1.1M252.8 271.8l-2.6 2.5M252.9 271.9l-2.4 2.5-.2-.2M253 272l-2.3 2.4-.3-.3M253.2 272.1l-2.3 2.3-.4-.4"/>
<path d="M253.3 272.2l-2.2 2.2-.5-.5M253.4 272.3l-2.1 2.1-.6-.6"/>
</g>
<path d="M268.8 102.1v24" fill="none" stroke="#000" stroke-width=".28" stroke-dasharray="1.3 .6"/>
<path d="M393.4 114.1a24 24 0 0 0-35.5-21 24 24 0 0 0-1.4 41.3 24 24 0 0 0 36.9-18.7v-1.6" fill="none" stroke="#000" stroke-width=".28" stroke-dasharray="6.3 1.3 1.3 1.3 1.3 1.3" stroke-dashoffset="4"/>
<path d="M103.7 114.1a26.4 26.4 0 0 0-39.1-23.1 26.4 26.4 0 0 0-1.4 45.4 26.4 26.4 0 0 0 40.5-20.6v-1.7" fill="none" stroke="#000" stroke-width=".28" stroke-dasharray="6.3 1.3 1.3 1.3 1.3 1.3" stroke-dashoffset="2.8"/>
<text font-size="6.8" fill="#191924" x="380.8" y="279.5">A3</text>
<g font-size="4.8" fill="#ff0">
<text x="24.5" y="5" transform="rotate(90 24.5 5)">H</text>
<text x="77" y="5" transform="rotate(90 77 5)">G</text>
<text x="129.5" y="5" transform="rotate(90 129.5 5)">F</text>
<text x="182" y="5" transform="rotate(90 182 5)">E</text>
<text x="234.5" y="5" transform="rotate(90 234.5 5)">D</text>
<text x="287" y="5" transform="rotate(90 287 5)">C</text>
<text x="339.5" y="5" transform="rotate(90 339.5 5)">B</text>
<text x="392" y="5" transform="rotate(90 392 5)">A</text>
<text x="5" y="35.4" transform="rotate(90 5 35.4)">4</text>
<text x="411.5" y="38.9">4</text>
<text x="5" y="109.6" transform="rotate(90 5 109.6)">3</text>
<text x="411.5" y="113.1">3</text>
<text x="5" y="183.9" transform="rotate(90 5 183.9)">2</text>
<text x="411.5" y="187.4">2</text>
<text x="5" y="258.1" transform="rotate(90 5 258.1)">1</text>
<text x="414" y="262.4">1</text>
<text x="24.5" y="292">H</text>
<text x="77" y="292">G</text>
<text x="339.5" y="292">B</text>
<text x="392" y="292">A</text>
</g>
<text font-size="4.8" x="390.8" y="278.4">Folio:</text>
<g font-size="4.7" fill="#f00">
<text x="133.1" y="60.7">2.65 max</text>
<text x="200.6" y="64.7" transform="rotate(-90 200.6 64.7)">4.2</text>
<text x="75.8" y="69.1">7</text>
<text x="210.6" y="71.2" transform="rotate(70 210.6 71.2)">0.4 X 45°</text>
<text x="236.1" y="69.9" transform="rotate(-90 236.1 69.9)">M5</text>
<text x="142.5" y="75.1">2.5</text>
<text x="275.4" y="82" transform="rotate(-56 275.4 82)">0.4 X 45°</text>
<text x="294.9" y="87.4" transform="rotate(-52 294.9 87.4)">0.3 X 45°</text>
<text x="307.8" y="116.8" transform="rotate(-90 307.8 116.8)">M3</text>
<text x="195.6" y="136.3" transform="rotate(45 195.6 136.3)">R0.2</text>
<text x="195" y="146.9" transform="rotate(45 195 146.9)">R0.2</text>
<text x="139.2" y="160.3" transform="rotate(-45 139.2 160.3)">R0.5</text>
<text x="198.8" y="163.1">3.5</text>
<text x="234.9" y="163.2">2 ±0.05</text>
<text x="125.9" y="181.1">3.75 ±0.05</text>
<text x="297.1" y="181.1">Empreinte H3.5</text>
<text x="227.7" y="193.1">10</text>
<text x="323.2" y="199.1">4</text>
<text x="304.7" y="204.6">(chanfrein 45</text>
<text x="338" y="204.6">)</text>
<text x="221.1" y="211.1">15.75</text>
</g>
<text font-size="4.7" x="245.7" y="262.4">Scale: 8/1</text>
<g font-size="4.2">
<text x="288.1" y="247.3">INOX 1.4542</text>
<text x="275.1" y="265.5">Designation : VIS SERRAGE BROCHES</text>
<text x="402.4" y="278.5">1/1</text>
</g>
<g font-size="4">
<text x="272.1" y="276">Plan reference ( Technical reference / index ) :</text>
<text x="272.1" y="280.1">PRAXIM / MPLAN / 4145-1002 / 2.6</text>
</g>
<g font-size="3.5">
<text x="272.1" y="247.2">Material:</text>
<text x="352.5" y="259.1">Drawn by: ATo.</text>
<text x="379.7" y="259.1">Date: 09/07/09</text>
<text x="351.1" y="268.3">Checked by:</text>
<text x="380.1" y="268.3">Date:</text>
</g>
<g font-size="3.4">
<text x="222.2" y="246.7">General</text>
<text x="222.2" y="251.7">Angular</text>
<text x="240.9" y="246.7">Tol:`0.1</text>
<text x="240.9" y="251.7">Tol:`0.5°~</text>
<text x="271.9" y="251.7">Finishing:</text>
<text x="289.1" y="251.7">Durcissement structural 1h / 480 C</text>
<text x="222.2" y="256.1">Roughness:</text>
<text x="248" y="256.1">Ra1.6</text>
<text x="272" y="256.7">Note: Piece proper et exempte de bavures</text>
</g>
<g font-size="3.3" fill="#f00">
<text x="81.1" y="65.3">0</text>
<text x="79.6" y="69.1">-0.1</text>
<text x="331.7" y="177.3">+0.058</text>
<text x="331.7" y="181.1">+0.010</text>
</g>
<g font-size="2.8">
<text x="353.2" y="247.2">Unitary control on the framed dimensions</text>
<text x="353.2" y="250">Controle unitaire pour les cotes encadrees</text>
<text x="230.2" y="285.3">this document is the exclusive property of PRAXIM and cannot be communicated, reproduced or be used without our written authorization</text>
</g>
<text font-size="2" fill="#ff0" x="412.1" y="285.4" transform="rotate(-90 412.1 285.4)">Id Impr : PRAXIM/SMQ/MPLAN4/V3.0</text>
</svg>
